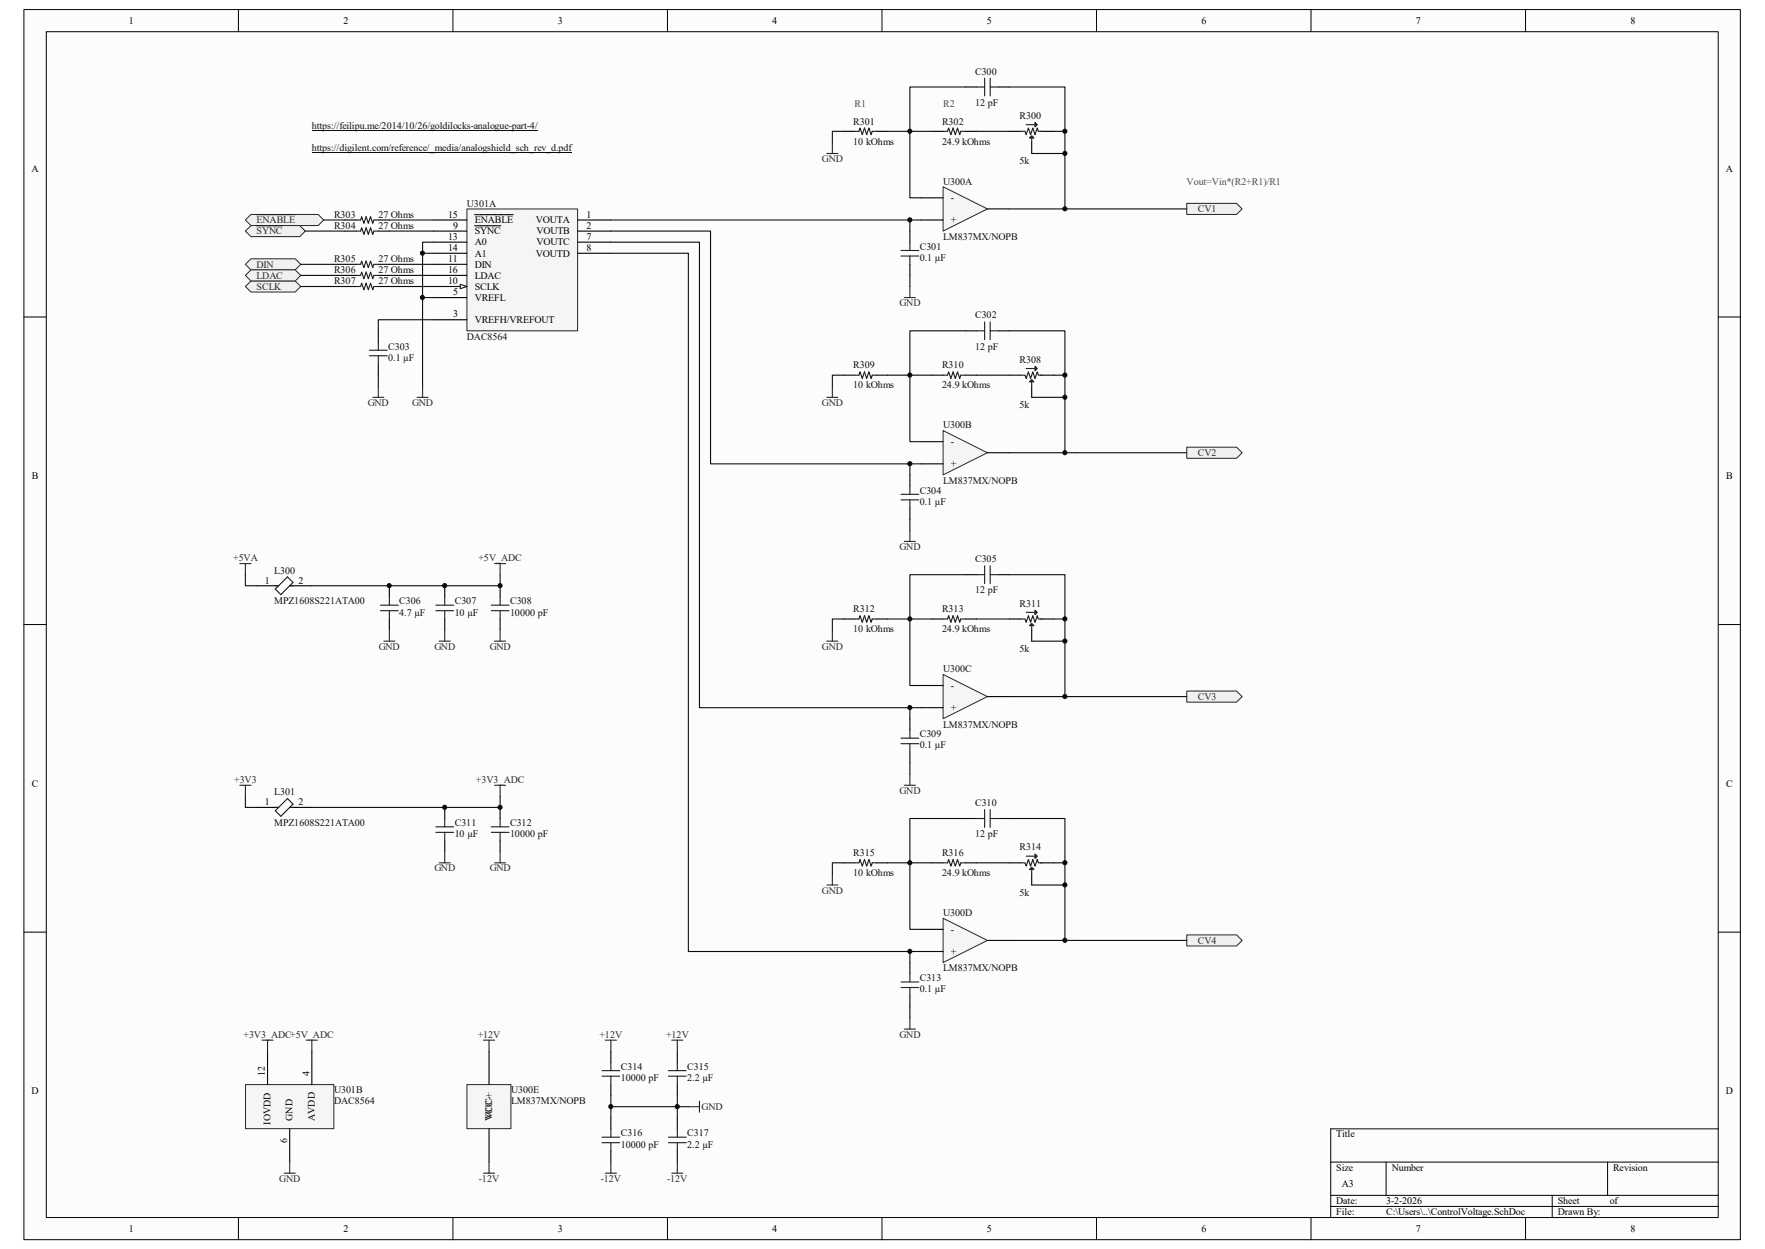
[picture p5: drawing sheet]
<svg xmlns="http://www.w3.org/2000/svg" width="297mm" height="210mm" viewBox="0 0 297 210" stroke-linecap="round" stroke-linejoin="round" font-family="sans-serif">
<path d="M4.1 1.7h288.8v206.7h-288.8z" fill="#fcfcfc"/>
<path d="M4 1.6h288.9v206.8h-288.9z" fill="none" stroke="#000" stroke-width=".17"/>
<path d="M7.8 5.4h281.3v199.3h-281.3z" fill="#fcfcfc"/>
<g fill="none" stroke="#000" stroke-width=".17">
<path d="M7.8 5.3h281.3v199.4h-281.3zM40.1 1.6v3.7M76.2 1.6v3.7M112.3 1.6v3.7M148.4 1.6v3.7M184.5 1.6v3.7M220.6 1.6v3.7M256.7 1.6v3.7M4 53.3h3.7M289.2 53.3h3.7M4 105h3.7M289.2 105h3.7"/>
<path d="M4 156.7h3.7M289.2 156.7h3.7M223.9 195.4h65.3M233.3 195.4v5.6M270.5 195.4v5.6M289.2 189.8h-65.3v14.9M40.1 204.7v3.7M76.2 204.7v3.7M112.3 204.7v3.7M148.4 204.7v3.7M184.5 204.7v3.7M220.6 204.7v3.7"/>
<path d="M223.9 201h65.3M223.9 202.9h65.3M256.7 204.7v3.7M261.2 201v3.7"/>
</g>
<path d="M78.6 35.2h18.6v20.4h-18.6z" fill="#f5f5f5"/>
<path d="M78.6 35.1h18.6v20.5h-18.6z" fill="none" stroke="#262626" stroke-width=".17"/>
<path d="M73 53.8h5.6M73 50h5.6M73 48.2h5.6" fill="none" stroke="#000" stroke-width=".19"/>
<path d="M77.4 47.8l1.2 .4-1.2 .3z" fill="#fcfcfc" stroke="#000" stroke-width=".17"/>
<path d="M73 37h5.6M73 38.9h5.6M79.9 36.1h6.5M79.9 38h4.4M97.2 37h5.6M97.2 38.9h5.6M73 44.4h5.6M73 42.6h5.6M73 40.7h5.6M73 46.3h5.6M97.2 42.6h5.6M97.2 40.7h5.6" fill="none" stroke="#000" stroke-width=".19"/>
<path d="M41.4 182.4h14.8v7.4h-14.8z" fill="#f5f5f5"/>
<path d="M41.3 182.4h14.9v7.4h-14.9z" fill="none" stroke="#262626" stroke-width=".17"/>
<path d="M45 176.8v5.6M52.5 176.8v5.6M48.7 189.8v5.6" fill="none" stroke="#000" stroke-width=".19"/>
<g fill="#f0f0f0" stroke="#262626" stroke-width=".17">
<path d="M199.7 34.2h8.4l.9 .9-.9 1h-8.4z" fill-rule="evenodd"/>
<path d="M199.7 75.2h8.4l.9 .9-.9 1h-8.4z" fill-rule="evenodd"/>
<path d="M199.7 116.2h8.4l.9 .9-.9 1h-8.4z" fill-rule="evenodd"/>
<path d="M199.7 157.2h8.4l.9 .9-.9 1h-8.4z" fill-rule="evenodd"/>
</g>
<g fill="none" stroke="#262626" stroke-width=".19">
<path d="M139.1 25.8h1.9M140.1 23.9v1.9M152.2 50h1.8M153.1 48.2v1.8M62.7 66.8h1.9M63.7 64.9v1.9M70.2 66.8h1.8M71.1 64.9v1.9M139.1 66.8h1.9M140.1 64.9v1.9M152.2 91h1.8M153.1 89.2v1.8"/>
<path d="M139.1 107.8h1.9M140.1 105.9v1.9M152.2 132h1.8M153.1 130.2v1.8M139.1 148.8h1.9M140.1 146.9v1.9M152.2 173h1.8M153.1 171.2v1.8M47.8 197.3h1.9M48.7 195.4v1.9"/>
</g>
<g fill="none" stroke="#000" stroke-width=".19">
<path d="M153.1 38.9v1.8M169.9 22.1h1.9M173.6 23.9v1.9M175.5 22.1h1.8M63.7 55.6v1.9M153.1 44.4v1.9M63.7 61.2v1.9M153.1 79.9v1.8M169.9 63.1h1.9M173.6 64.9v1.9M175.5 63.1h1.8M153.1 85.4v1.9"/>
<path d="M169.9 104.1h1.9M173.6 105.9v1.9M175.5 104.1h1.8M153.1 120.9v1.8M153.1 126.4v1.9M169.9 145.1h1.9M173.6 146.9v1.9M175.5 145.1h1.8M153.1 161.9v1.8M153.1 167.4v1.9"/>
</g>
<g fill="none" stroke="#1c1c1c" stroke-width=".19">
<path d="M171.8 22.1h.7l.2 .5 .4-1.1 .3 1.1 .4-1.1 .4 1.1 .3-1.1 .2 .6h.6M172.7 21h1.5M173.6 23.2v.7M175.1 22.1h.4M62.2 58.9h2.9M62.2 59.8h2.9M63.7 57.5v1.4M63.7 59.8v1.4M151.6 42.1h3M151.6 43.1h3M153.1 40.7v1.4M153.1 43.1v1.3"/>
<path d="M171.8 63.1h.7l.2 .5 .4-1.1 .3 1.1 .4-1.1 .4 1.1 .3-1.1 .2 .6h.6M172.7 62h1.5M173.6 64.2v.7M175.1 63.1h.4M151.6 83.1h3M151.6 84.1h3M153.1 81.7v1.4M153.1 84.1v1.3M171.8 104.1h.7l.2 .5 .4-1.1 .3 1.1 .4-1.1 .4 1.1 .3-1.1 .2 .6h.6M172.7 103h1.5M173.6 105.2v.7M175.1 104.1h.4"/>
<path d="M151.6 124.1h3M151.6 125.1h3M153.1 122.7v1.4M153.1 125.1v1.3M171.8 145.1h.7l.2 .5 .4-1.1 .3 1.1 .4-1.1 .4 1.1 .3-1.1 .2 .6h.6M172.7 144h1.5M173.6 146.2v.7M175.1 145.1h.4M151.6 165.1h3M151.6 166h3M153.1 163.7v1.4M153.1 166v1.4"/>
</g>
<g fill="#1c1c1c" stroke="#1c1c1c" stroke-width=".19">
<path d="M173.6 22.8l.4 .4h-.8z"/>
<path d="M174.2 20.6l.3 .4-.3 .3z"/>
<path d="M173.2 64.2l.4-.4 .4 .4z"/>
<path d="M174.2 61.6l.3 .4-.3 .3z"/>
<path d="M173.6 104.8l.4 .4h-.8z"/>
<path d="M174.2 102.6l.3 .4-.3 .3z"/>
<path d="M173.6 145.8l.4 .4h-.8z"/>
<path d="M174.2 143.6l.3 .4-.3 .3z"/>
</g>
<path d="M52.5 21.9h38" fill="none" stroke="#0e0e0e" stroke-width=".17"/>
<path d="M42.2 36.1h11.3l1 .9-1 .9h-11.3l-.9-.9z" fill-rule="evenodd" fill="#f0f0f0" stroke="#262626" stroke-width=".17"/>
<path d="M43.2 36.1h6.4" fill="none" stroke="#262626" stroke-width=".19"/>
<path d="M41.3 38.9l.9-1h8.2l1 1-1 .9h-8.2z" fill-rule="evenodd" fill="#f0f0f0" stroke="#262626" stroke-width=".17"/>
<path d="M43.2 38h4.4" fill="none" stroke="#262626" stroke-width=".19"/>
<g fill="#f0f0f0" stroke="#262626" stroke-width=".17">
<path d="M41.3 48.2l.9-1h7.5l.9 1-.9 .9h-7.5z" fill-rule="evenodd"/>
<path d="M41.3 44.4l.9-.9h7.5l.9 .9-.9 1h-7.5z" fill-rule="evenodd"/>
<path d="M41.3 46.3l.9-.9h7.5l.9 .9-.9 .9h-7.5z" fill-rule="evenodd"/>
</g>
<path d="M58.1 38.9h1.8M58.1 37h1.8M63.7 38.9h1.8M63.7 37h1.8M58.1 48.2h1.8M58.1 46.3h1.8M58.1 44.4h1.8M63.7 48.2h1.8M63.7 46.3h1.8M63.7 44.4h1.8" fill="none" stroke="#000" stroke-width=".19"/>
<path d="M59.9 38.9h.8l.2-.6 .3 1.1 .4-1.1 .4 1.1 .4-1.1 .3 1.1 .2-.5h.8M59.9 37h.8l.2-.6 .3 1.2 .4-1.2 .4 1.2 .4-1.2 .3 1.2 .2-.6h.8M59.9 48.2h.8l.2-.6 .3 1.1 .4-1.1 .4 1.1 .4-1.1 .3 1.1 .2-.5h.8M59.9 46.3h.8l.2-.5 .3 1.1 .4-1.1 .4 1.1 .4-1.1 .3 1.1 .2-.6h.8M59.9 44.4h.8l.2-.5 .3 1.1 .4-1.1 .4 1.1 .4-1.1 .3 1.1 .2-.6h.8" fill="none" stroke="#1c1c1c" stroke-width=".19"/>
<path d="M158.7 31.4l7.5 3.7-7.5 3.8z" fill="#f5f5f5" stroke="#262626" stroke-width=".17"/>
<path d="M155 33.3h3.7M155 37h3.7M166.2 35.1h3.7" fill="none" stroke="#000" stroke-width=".19"/>
<path d="M158.7 72.4l7.5 3.7-7.5 3.8z" fill="#f5f5f5" stroke="#262626" stroke-width=".17"/>
<path d="M155 74.3h3.7M155 78h3.7M166.2 76.1h3.7" fill="none" stroke="#000" stroke-width=".19"/>
<path d="M158.7 113.4l7.5 3.7-7.5 3.8z" fill="#f5f5f5" stroke="#262626" stroke-width=".17"/>
<path d="M155 115.3h3.7M155 119h3.7M166.2 117.1h3.7" fill="none" stroke="#000" stroke-width=".19"/>
<path d="M158.7 154.4l7.5 3.7-7.5 3.8z" fill="#f5f5f5" stroke="#262626" stroke-width=".17"/>
<path d="M155 156.3h3.7M155 160h3.7M166.2 158.1h3.7" fill="none" stroke="#000" stroke-width=".19"/>
<path d="M78.6 182.4h7.4v7.4h-7.4z" fill="#f5f5f5"/>
<path d="M78.6 182.4h7.4v7.4h-7.4z" fill="none" stroke="#262626" stroke-width=".17"/>
<g fill="none" stroke="#000" stroke-width=".19">
<path d="M162.4 14.6h1.9M168 14.6h1.9M141.9 22.1h1.9M147.5 22.1h1.9M156.8 22.1h1.9M162.4 22.1h1.9M162.4 55.6h1.9M168 55.6h1.9M141.9 63.1h1.9M147.5 63.1h1.9M156.8 63.1h1.9M162.4 63.1h1.9"/>
<path d="M43.2 98.5h3.7M48.7 98.5h3.8M65.5 98.5v1.9M74.8 98.5v1.9M84.2 98.5v1.9M162.4 96.6h1.9M168 96.6h1.9M65.5 104.1v1.8M74.8 104.1v1.8M84.2 104.1v1.8M141.9 104.1h1.9M147.5 104.1h1.9"/>
<path d="M156.8 104.1h1.9M162.4 104.1h1.9M43.2 135.8h3.7M48.7 135.8h3.8M74.8 135.8v1.8M84.2 135.8v1.8M162.4 137.6h1.9M168 137.6h1.9M74.8 141.4v1.8M84.2 141.4v1.8M141.9 145.1h1.9M147.5 145.1h1.9"/>
<path d="M156.8 145.1h1.9M162.4 145.1h1.9M82.3 176.8v5.6M102.8 176.8v1.8M114 176.8v1.8M82.3 189.8v5.6M102.8 182.4v1.8M102.8 187.9v1.9M102.8 193.5v1.9M114 182.4v1.8M114 187.9v1.9M114 193.5v1.9"/>
</g>
<g fill="none" stroke="#262626" stroke-width=".19">
<path d="M40.4 94.8h1.8M41.3 94.8v1.8M83.2 94.8h1.9M84.2 94.8v1.8M64.6 107.8h1.9M65.5 105.9v1.9M73.9 107.8h1.9M74.8 105.9v1.9M83.2 107.8h1.9M84.2 105.9v1.9M40.4 132h1.8M41.3 132v1.9"/>
<path d="M83.2 132h1.9M84.2 132v1.9M73.9 145.1h1.9M74.8 143.2v1.9M83.2 145.1h1.9M84.2 143.2v1.9M44.1 174.9h1.9M45 174.9v1.9M51.5 174.9h1.9M52.5 174.9v1.9M81.4 174.9h1.8M82.3 174.9v1.9"/>
<path d="M101.9 174.9h1.8M102.8 174.9v1.9M113 174.9h1.9M114 174.9v1.9M81.4 197.3h1.8M82.3 195.4v1.9M101.9 197.3h1.8M102.8 195.4v1.9M113 197.3h1.9M114 195.4v1.9M115.8 186.1h1.9M117.7 185.2v1.8"/>
</g>
<g fill="none" stroke="#1c1c1c" stroke-width=".19">
<path d="M164.3 14.6h1.4M165.7 13.1v3M166.6 13.1v3M166.6 14.6h1.4M143.8 22.1h.7l.2-.6 .4 1.1 .4-1.1 .3 1.1 .4-1.1 .4 1.1 .2-.5h.7M158.7 22.1h.8l.1-.6 .4 1.1 .4-1.1 .4 1.1 .3-1.1 .4 1.1 .2-.5h.7M164.3 55.6h1.4M165.7 54.1v3M166.6 54.1v3M166.6 55.6h1.4M143.8 63.1h.7l.2-.6 .4 1.1 .4-1.1 .3 1.1 .4-1.1 .4 1.1 .2-.5h.7M158.7 63.1h.8l.1-.6 .4 1.1 .4-1.1 .4 1.1 .3-1.1 .4 1.1 .2-.5h.7"/>
<path d="M46.3 99.1l2.1-2.1 .9 .9-2 2.1zM46.3 98.5h.6M48.7 98.5h.6M164.3 96.6h1.4M165.7 95.1v3M166.6 95.1v3M166.6 96.6h1.4M64 101.8h3M64 102.7h3M65.5 100.4v1.4M65.5 102.7v1.4M73.4 101.8h2.9"/>
<path d="M73.4 102.7h2.9M74.8 100.4v1.4M74.8 102.7v1.4M82.7 101.8h3M82.7 102.7h3M84.2 100.4v1.4M84.2 102.7v1.4M143.8 104.1h.7l.2-.6 .4 1.1 .4-1.1 .3 1.1 .4-1.1 .4 1.1 .2-.5h.7M158.7 104.1h.8l.1-.6 .4 1.1 .4-1.1 .4 1.1 .3-1.1 .4 1.1 .2-.5h.7M46.3 135.8h.6M48.4 134.3l.9 .9-2 2.1-1-1zM48.7 135.8h.6"/>
<path d="M73.4 139h2.9M73.4 140h2.9M74.8 137.6v1.4M74.8 140v1.4M82.7 139h3M82.7 140h3M84.2 137.6v1.4M84.2 140v1.4M164.3 137.6h1.4M165.7 136.1v3M166.6 137.6h1.4M166.6 136.1v3"/>
<path d="M143.8 145.1h.7l.2-.6 .4 1.1 .4-1.1 .3 1.1 .4-1.1 .4 1.1 .2-.5h.7M158.7 145.1h.8l.1-.6 .4 1.1 .4-1.1 .4 1.1 .3-1.1 .4 1.1 .2-.5h.7M102.8 178.6v1.4M114 178.6v1.4M101.3 191.2h3M101.3 192.1h3M101.3 180h3M101.3 181h3M102.8 181v1.4M102.8 189.8v1.4M102.8 192.1v1.4M112.5 191.2h3"/>
<path d="M112.5 192.1h3M112.5 180h3M112.5 181h3M114 181v1.4M114 189.8v1.4M114 192.1v1.4"/>
</g>
<path d="M52.5 25.7h43.7" fill="none" stroke="#0e0e0e" stroke-width=".17"/>
<g fill="none" stroke="#0e0e0e" stroke-width=".19">
<path d="M162.4 14.6h-9.3v7.5h3.7M169.9 14.6h9.3v7.5M51.4 38.9h6.7M54.5 37h3.6M65.5 37h7.5M65.5 38.9h7.5M102.8 38.9h16.8v39.1h33.5M102.8 37h50.3M141.9 22.1h-1.8v1.8M149.4 22.1h3.7v11.2h1.9M155 37h-1.9v1.9M164.3 22.1h5.6"/>
<path d="M169.9 35.1h29.8M173.6 25.8h5.6M177.3 22.1h1.9v13M50.6 48.2h7.5M50.6 44.4h7.5M50.6 46.3h7.5M65.5 48.2h7.5M65.5 44.4h7.5M65.5 46.3h7.5M73 53.8h-9.3v1.8M73 50h-1.9v14.9M73 42.6h-1.9v7.4"/>
<path d="M73 40.7h-1.9v1.9M102.8 40.7h14.9v78.3h35.4M102.8 42.6h13v117.4h37.3M153.1 46.3v1.9M162.4 55.6h-9.3v7.5h3.7M169.9 55.6h9.3v7.5M63.7 63.1v1.8M141.9 63.1h-1.8v1.8M149.4 63.1h3.7v11.2h1.9M155 78h-1.9v1.9M164.3 63.1h5.6M169.9 76.1h29.8"/>
<path d="M173.6 66.8h5.6M177.3 63.1h1.9v13M41.3 96.6v1.9h1.9M84.2 96.6v1.9h-31.7M153.1 87.3v1.9M162.4 96.6h-9.3v7.5h3.7M169.9 96.6h9.3v7.5M141.9 104.1h-1.8v1.8M149.4 104.1h3.7v11.2h1.9M155 119h-1.9v1.9M164.3 104.1h5.6M169.9 117.1h29.8"/>
<path d="M173.6 107.8h5.6M177.3 104.1h1.9v13M41.3 133.9v1.9h1.9M84.2 133.9v1.9h-31.7M153.1 128.3v1.9M162.4 137.6h-9.3v7.5h3.7M169.9 137.6h9.3v7.5M141.9 145.1h-1.8v1.8M149.4 145.1h3.7v11.2h1.9M155 160h-1.9v1.9M164.3 145.1h5.6M169.9 158.1h29.8"/>
<path d="M173.6 148.8h5.6M177.3 145.1h1.9v13M153.1 169.3v1.9M102.8 184.2v3.7M102.8 186.1h13M114 184.2v3.7"/>
</g>
<g fill="#0e0e0e" stroke="#0e0e0e" stroke-width=".17">
<circle cx="65.5" cy="98.5" r=".35"/>
<circle cx="71.1" cy="50" r=".35"/>
<circle cx="71.1" cy="42.6" r=".35"/>
<circle cx="74.8" cy="135.7" r=".35"/>
<circle cx="74.8" cy="98.5" r=".35"/>
<circle cx="84.1" cy="135.7" r=".35"/>
<circle cx="84.1" cy="98.5" r=".35"/>
<circle cx="102.8" cy="186.1" r=".35"/>
<circle cx="114" cy="186.1" r=".35"/>
<circle cx="153.1" cy="160" r=".35"/>
<circle cx="153.1" cy="145.1" r=".35"/>
<circle cx="153.1" cy="119" r=".35"/>
<circle cx="153.1" cy="104.1" r=".35"/>
<circle cx="153.1" cy="78" r=".35"/>
<circle cx="153.1" cy="63.1" r=".35"/>
<circle cx="153.1" cy="37" r=".35"/>
<circle cx="153.1" cy="22.1" r=".35"/>
<circle cx="179.2" cy="158.1" r=".35"/>
<circle cx="179.2" cy="148.8" r=".35"/>
<circle cx="179.2" cy="145.1" r=".35"/>
<circle cx="179.2" cy="117.1" r=".35"/>
<circle cx="179.2" cy="107.8" r=".35"/>
<circle cx="179.2" cy="104.1" r=".35"/>
<circle cx="179.2" cy="76.1" r=".35"/>
<circle cx="179.2" cy="66.8" r=".35"/>
<circle cx="179.2" cy="63.1" r=".35"/>
<circle cx="179.2" cy="35.1" r=".35"/>
<circle cx="179.2" cy="25.8" r=".35"/>
<circle cx="179.2" cy="22.1" r=".35"/>
</g>
<g font-size="1.7">
<text x="21.7" y="4">1</text>
<text x="57.8" y="4">2</text>
<text x="93.9" y="4">3</text>
<text x="130" y="4">4</text>
<text x="166.1" y="4">5</text>
<text x="202.2" y="4">6</text>
<text x="238.3" y="4">7</text>
<text x="274.4" y="4">8</text>
<text x="5.3" y="28.9">A</text>
<text x="290.4" y="28.9">A</text>
<text x="160" y="33.8">-</text>
<text x="75.4" y="36.6">15</text>
<text x="75.4" y="40.3">13</text>
<text x="76.2" y="38.5">9</text>
<text x="79.9" y="37.5">ENABLE</text>
<text x="79.9" y="39.4">SYNC</text>
<text x="79.9" y="41.3">A0</text>
<text x="90.2" y="37.5">VOUTA</text>
<text x="90.3" y="39.4">VOUTB</text>
<text x="90.3" y="41.3">VOUTC</text>
<text x="98.7" y="36.6">1</text>
<text x="98.7" y="38.5">2</text>
<text x="98.7" y="40.3">7</text>
<text x="160" y="37.5">+</text>
<text x="75.4" y="47.8">10</text>
<text x="75.4" y="44.1">11</text>
<text x="75.4" y="42.2">14</text>
<text x="75.4" y="45.9">16</text>
<text x="79.9" y="45">DIN</text>
<text x="79.9" y="43.1">A1</text>
<text x="79.9" y="46.9">LDAC</text>
<text x="90.2" y="43.1">VOUTD</text>
<text x="98.7" y="42.2">8</text>
<text x="76.2" y="53.4">3</text>
<text x="76.2" y="49.7">5</text>
<text x="79.9" y="50.6">VREFL</text>
<text x="79.9" y="48.7">SCLK</text>
<text x="79.9" y="54.3">VREFH/VREFOUT</text>
<text x="160" y="74.8">-</text>
<text x="5.3" y="80.6">B</text>
<text x="160" y="78.5">+</text>
<text x="290.5" y="80.6">B</text>
<text x="44.6" y="98.1">1</text>
<text x="50.2" y="98.1">2</text>
<text x="160" y="115.8">-</text>
<text x="160" y="119.5">+</text>
<text x="5.3" y="132.3">C</text>
<text x="44.6" y="135.4">1</text>
<text x="50.2" y="135.4">2</text>
<text x="290.5" y="132.3">C</text>
<text x="160" y="156.8">-</text>
<text x="160" y="160.5">+</text>
<text x="5.3" y="184">D</text>
<text x="44.6" y="180.8" transform="rotate(-90 44.6 180.8)">12</text>
<text x="52.1" y="180.8" transform="rotate(-90 52.1 180.8)">4</text>
<text x="290.4" y="184">D</text>
<text x="45.5" y="189.1" transform="rotate(-90 45.5 189.1)">IOVDD</text>
<text x="49.2" y="188.5" transform="rotate(-90 49.2 188.5)">GND</text>
<text x="53" y="188.6" transform="rotate(-90 53 188.6)">AVDD</text>
<text x="82.8" y="188.5" transform="rotate(-90 82.8 188.5)">VCC-</text>
<text x="82.8" y="188.1" transform="rotate(-90 82.8 188.1)">VCC+</text>
<text x="224.9" y="191.3">Title</text>
<text x="48.3" y="192.2" transform="rotate(-90 48.3 192.2)">6</text>
<text x="224.9" y="196.8">Size</text>
<text x="234.2" y="196.8">Number</text>
<text x="271.4" y="196.8">Revision</text>
<text x="224.9" y="202.4">Date:</text>
<text x="225.8" y="199.6">A3</text>
<text x="233.3" y="202.4">3-2-2026</text>
<text x="262.1" y="202.4">Sheet</text>
<text x="270.9" y="202.4">of</text>
<text x="21.7" y="207.1">1</text>
<text x="57.8" y="207.1">2</text>
<text x="93.9" y="207.1">3</text>
<text x="130" y="207.1">4</text>
<text x="166.1" y="207.1">5</text>
<text x="202.2" y="207.1">6</text>
<text x="224.9" y="204.3">File:</text>
<text x="233.3" y="204.3">C:\Users\..\ControlVoltage.SchDoc</text>
<text x="238.3" y="207.1">7</text>
<text x="262.1" y="204.3">Drawn By:</text>
<text x="274.4" y="207.1">8</text>
</g>
<g font-size="1.7" fill="#4c4c4c">
<text x="143.8" y="17.9">R1</text>
<text x="158.7" y="17.9">R2</text>
<text x="199.7" y="31">Vout=Vin*(R2+R1)/R1</text>
</g>
<g font-size="1.7" fill="#0e0e0e">
<text x="164.1" y="17.8">12 pF</text>
<text x="164.1" y="12.6">C300</text>
<text x="52.5" y="21.7">https://feilipu.me/2014/10/26/goldilocks-analogue-part-4/</text>
<text x="143.6" y="21">R301</text>
<text x="158.5" y="21">R302</text>
<text x="171.6" y="20">R300</text>
<text x="52.5" y="25.4">https://digilent.com/reference/_media/analogshield_sch_rev_d.pdf</text>
<text x="143.6" y="24.3">10 kOhms</text>
<text x="158.5" y="24.3">24.9 kOhms</text>
<text x="171.6" y="27.6">5k</text>
<text x="78.6" y="34.8">U301A</text>
<text x="158.7" y="31">U300A</text>
<text x="56.2" y="38.5">R304</text>
<text x="56.2" y="36.6">R303</text>
<text x="63.7" y="38.5">27 Ohms</text>
<text x="63.7" y="36.6">27 Ohms</text>
<text x="154.8" y="42">C301</text>
<text x="158.7" y="40.3">LM837MX/NOPB</text>
<text x="56.2" y="47.8">R307</text>
<text x="56.2" y="45.9">R306</text>
<text x="56.2" y="44.1">R305</text>
<text x="63.7" y="47.8">27 Ohms</text>
<text x="63.7" y="45.9">27 Ohms</text>
<text x="63.7" y="44.1">27 Ohms</text>
<text x="154.8" y="43.9">0.1 µF</text>
<text x="164.1" y="53.6">C302</text>
<text x="65.3" y="58.8">C303</text>
<text x="78.6" y="57.1">DAC8564</text>
<text x="164.1" y="58.8">12 pF</text>
<text x="65.3" y="60.7">0.1 µF</text>
<text x="143.6" y="65.3">10 kOhms</text>
<text x="143.6" y="61.9">R309</text>
<text x="158.5" y="65.3">24.9 kOhms</text>
<text x="158.5" y="61.9">R310</text>
<text x="171.6" y="61">R308</text>
<text x="171.6" y="68.7">5k</text>
<text x="158.7" y="72">U300B</text>
<text x="154.8" y="83">C304</text>
<text x="158.7" y="81.3">LM837MX/NOPB</text>
<text x="154.8" y="84.9">0.1 µF</text>
<text x="164.1" y="94.6">C305</text>
<text x="46.1" y="96.4">L300</text>
<text x="46.1" y="101.6">MPZ1608S221ATA00</text>
<text x="67.2" y="101.6">C306</text>
<text x="76.5" y="101.6">C307</text>
<text x="85.9" y="101.6">C308</text>
<text x="164.1" y="99.8">12 pF</text>
<text x="67.2" y="103.5">4.7 µF</text>
<text x="76.5" y="103.5">10 µF</text>
<text x="85.9" y="103.5">10000 pF</text>
<text x="143.6" y="106.3">10 kOhms</text>
<text x="143.6" y="103">R312</text>
<text x="158.5" y="106.3">24.9 kOhms</text>
<text x="158.5" y="103">R313</text>
<text x="171.6" y="102">R311</text>
<text x="158.7" y="113">U300C</text>
<text x="171.6" y="109.6">5k</text>
<text x="154.8" y="125.9">0.1 µF</text>
<text x="154.8" y="124">C309</text>
<text x="158.7" y="122.3">LM837MX/NOPB</text>
<text x="46.1" y="133.7">L301</text>
<text x="164.1" y="135.6">C310</text>
<text x="46.1" y="138.9">MPZ1608S221ATA00</text>
<text x="76.5" y="140.8">10 µF</text>
<text x="76.5" y="138.9">C311</text>
<text x="85.9" y="140.8">10000 pF</text>
<text x="85.9" y="138.9">C312</text>
<text x="143.6" y="143.9">R315</text>
<text x="158.5" y="143.9">R316</text>
<text x="164.1" y="140.8">12 pF</text>
<text x="171.6" y="143">R314</text>
<text x="143.6" y="147.3">10 kOhms</text>
<text x="158.5" y="147.3">24.9 kOhms</text>
<text x="158.7" y="154">U300D</text>
<text x="171.6" y="150.7">5k</text>
<text x="154.8" y="166.9">0.1 µF</text>
<text x="154.8" y="165">C313</text>
<text x="158.7" y="163.3">LM837MX/NOPB</text>
<text x="104.5" y="179.9">C314</text>
<text x="115.7" y="179.9">C315</text>
<text x="56.2" y="183.9">U301B</text>
<text x="56.2" y="185.7">DAC8564</text>
<text x="86" y="183.9">U300E</text>
<text x="86" y="185.7">LM837MX/NOPB</text>
<text x="104.5" y="181.8">10000 pF</text>
<text x="115.7" y="181.8">2.2 µF</text>
<text x="104.5" y="191.1">C316</text>
<text x="115.7" y="191.1">C317</text>
<text x="104.5" y="193">10000 pF</text>
<text x="115.7" y="193">2.2 µF</text>
</g>
<g font-size="1.7" fill="#262626">
<text x="138.3" y="27.3">GND</text>
<text x="201.6" y="35.7">CV1</text>
<text x="43.2" y="37.5">ENABLE</text>
<text x="43.2" y="39.4">SYNC</text>
<text x="43.2" y="45">DIN</text>
<text x="43.2" y="46.9">LDAC</text>
<text x="43.2" y="48.7">SCLK</text>
<text x="151.4" y="51.5">GND</text>
<text x="61.9" y="68.2">GND</text>
<text x="69.3" y="68.2">GND</text>
<text x="138.3" y="68.2">GND</text>
<text x="201.6" y="76.7">CV2</text>
<text x="39.2" y="94.4">+5VA</text>
<text x="80.5" y="94.4">+5V_ADC</text>
<text x="151.4" y="92.5">GND</text>
<text x="63.8" y="109.3">GND</text>
<text x="73.1" y="109.3">GND</text>
<text x="82.4" y="109.3">GND</text>
<text x="138.3" y="109.3">GND</text>
<text x="201.6" y="117.7">CV3</text>
<text x="39.4" y="131.7">+3V3</text>
<text x="80.1" y="131.7">+3V3_ADC</text>
<text x="151.4" y="133.5">GND</text>
<text x="73.1" y="146.5">GND</text>
<text x="82.4" y="146.5">GND</text>
<text x="138.3" y="150.2">GND</text>
<text x="201.6" y="158.7">CV4</text>
<text x="41" y="174.5">+3V3_ADC+5V_ADC</text>
<text x="80.4" y="174.5">+12V</text>
<text x="100.9" y="174.5">+12V</text>
<text x="112.1" y="174.5">+12V</text>
<text x="151.4" y="174.5">GND</text>
<text x="118.1" y="186.6">GND</text>
<text x="47" y="198.7">GND</text>
<text x="80.6" y="198.7">-12V</text>
<text x="101.1" y="198.7">-12V</text>
<text x="112.3" y="198.7">-12V</text>
</g>
</svg>
